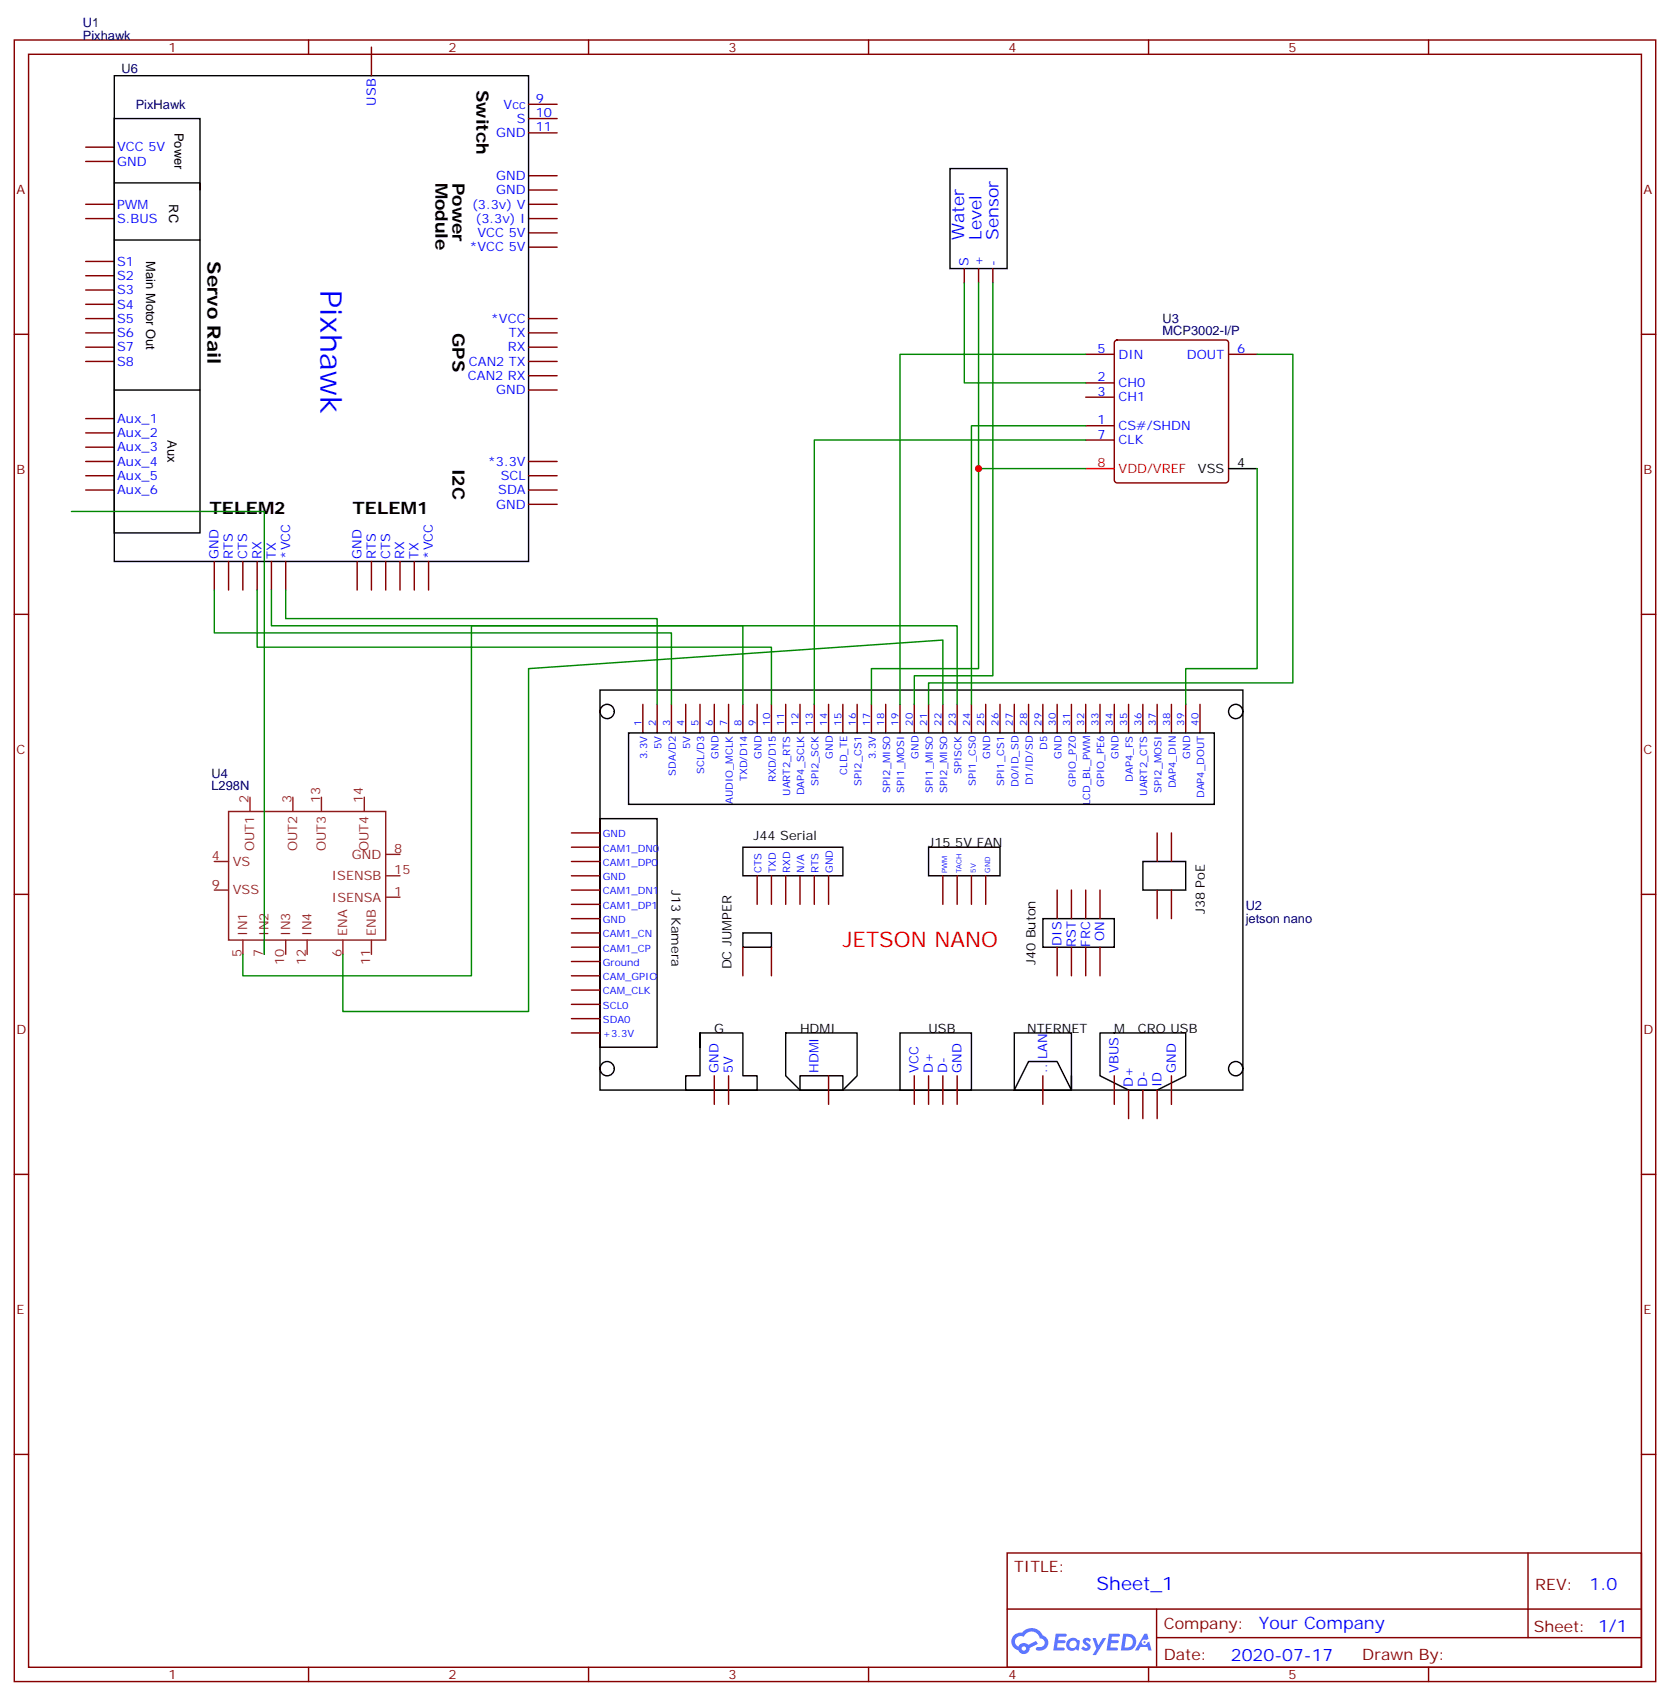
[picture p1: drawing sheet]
<svg xmlns="http://www.w3.org/2000/svg" width="412mm" height="419mm" viewBox="0 0 412 419" stroke-linecap="round" stroke-linejoin="round" font-family="sans-serif">
<g fill="none" stroke="#870000" stroke-width=".35">
<path d="M3.5 9.9h405.4v405.3h-405.4zM7.1 13.4h398.2v398.3h-398.2zM76.2 9.9v3.5M145.3 9.9v3.5M214.5 9.9v3.5M283.6 9.9v3.5M352.8 9.9v3.5M3.5 82.6h3.6M405.3 82.6h3.6M3.5 151.7h3.6M405.3 151.7h3.6M3.5 220.8h3.6"/>
<path d="M405.3 220.8h3.6M3.5 290h3.6M405.3 290h3.6M3.5 359.1h3.6M405.3 359.1h3.6M248.7 383.5h156.6v28.2h-156.6zM248.7 397.3h156.5M285.6 397.3v14.1M377.3 383.5v20.9M76.2 411.7v3.5M145.3 411.7v3.5M214.5 411.7v3.5"/>
<path d="M283.6 411.7v3.5M285.6 404.4h119.6M352.8 411.7v3.5"/>
</g>
<g fill="#5487ff">
<path d="M267.7 404.6a1.22 1.22 0 0 1 1.7 .3l-.4 .6a.47 .47 0 0 0-.3-.4 .47 .47 0 0 0-.5 .2v.1a1.3 1.3 0 0 1 1 1.7 1.39 1.39 0 0 1-2.2 0l.5-.6 .7 .4a.29 .29 0 0 0 .3-.2 .29 .29 0 0 0-.2-.3 1.04 1.04 0 0 1-.6-1.8z"/>
<path d="M260.7 403.4h2.4a.37 .37 0 0 1 .3 .4 .37 .37 0 0 1-.3 .3h-1.7l-.1 .9h1.5l.3 .4-.3 .3h-1.6l-.2 1.1h1.6a.36 .36 0 0 1 .3 .4 .36 .36 0 0 1-.3 .4h-2.5z"/>
<path d="M273.8 403.4h2.4a.37 .37 0 0 1 .4 .4 .37 .37 0 0 1-.4 .3h-1.6l-.2 .9h1.6l.3 .4-.4 .3h-1.6l-.1 1.1h1.5a.36 .36 0 0 1 .4 .4 .36 .36 0 0 1-.4 .3h-2.4z"/>
<path d="M282.6 403.4h.7l.3 1.3-.6 .3a.69 .69 0 0 0-1 .2 .69 .69 0 0 0 .4 1 .69 .69 0 0 0 .9-.6l.5-.3 .6 2.2h-.8l-.2-.8h-1.8l-.5 .8h-.8z"/>
<path d="M269.8 404.5h.8l.6 1.8 1.1-1.8h.9l-2.6 4.2h-.8l.9-1.6z"/>
<path d="M277.4 403.4l-.6 4.2h1.3a2.11 2.11 0 0 0 2.5-2.2 2.11 2.11 0 0 0-2.5-2zM278.1 404.1a1.39 1.39 0 0 1 1.7 1.5 1.39 1.39 0 0 1-1.8 1.2h-.3z"/>
<path d="M263.7 405a1.47 1.47 0 0 0-.1 2.1 1.47 1.47 0 0 0 2.1 .1l.7 .4 .3-2.3-.2-.3h-.4a1.49 1.49 0 0 0-2.4 0zM264.4 405.4a.92 .92 0 0 1 1.5 .5 .92 .92 0 0 1-1.3 1 .9 .9 0 0 1-.2-1.5z"/>
<path d="M250.4 403.8a2.18 2.18 0 0 0 1.1 3.7 1.44 1.44 0 0 0 1.6 .9 1.44 1.44 0 0 0 1.2-1.5l2-1-.5-.7-1.9 1a1.47 1.47 0 0 0-2.4 .4 1.39 1.39 0 0 1-.7-1.9 1.39 1.39 0 0 1 2-.5 2.12 2.12 0 0 1 2.2-1.3 2.12 2.12 0 0 1 1.9 1.7 1.07 1.07 0 0 1 1.1 1 1.07 1.07 0 0 1-1 1.1h-.7a.43 .43 0 0 0-.5 .4 .43 .43 0 0 0 .4 .5 1.98 1.98 0 0 0 2.5-1.3 1.98 1.98 0 0 0-1.2-2.5 2.98 2.98 0 0 0-5.1-.7l-1.1 .1zM252.3 407.1a.55 .55 0 0 1 1.1 0 .55 .55 0 0 1-1.1 0z"/>
<circle cx="282.6" cy="405.5" r=".26"/>
</g>
<g fill="none" stroke="#870000" stroke-width=".35">
<path d="M91.7 11.6v7.1M21.2 36.3h7M21.2 39.9h7M130.5 25.8h7.1M130.5 29.3h7.1M130.5 32.8h7.1M21.2 50.4h7M21.2 54h7M130.5 50.4h7.1M130.5 54h7.1M130.5 57.5h7.1M130.5 46.9h7.1"/>
<path d="M130.5 43.4h7.1M21.2 64.6h7M21.2 68.1h7M21.2 71.6h7M21.2 75.1h7M21.2 78.7h7M130.5 78.7h7.1M130.5 61h7.1M238.1 66.3v3.5M241.7 66.3v3.5M245.2 66.3v3.5M21.2 82.2h7"/>
<path d="M21.2 85.7h7M21.2 89.3h7M130.5 82.2h7.1M130.5 85.7h7.1M130.5 89.3h7.1M130.5 92.8h7.1M130.5 96.3h7.1M268.1 87.5h7.1M268.1 94.5h7.1M268.1 98.1h7.1M275.4 84.2l.5-.2h26.8a.71 .71 0 0 1 .7 .7v33.8a.76 .76 0 0 1-.7 .7h-26.8a.76 .76 0 0 1-.7-.7v-33.8zM303.4 87.5h7"/>
<path d="M21.2 103.4h7M21.2 106.9h7M21.2 110.4h7M21.2 113.9h7M21.2 117.5h7M130.5 113.9h7.1M130.5 117.5h7.1M268.1 105.1h7.1M268.1 108.7h7.1M21.2 121h7M52.9 138.6v7.1M56.4 138.6v7.1"/>
<path d="M60 138.6v7.1M63.5 138.6v7.1M67 138.6v7.1M70.6 138.6v7.1M88.2 138.6v7.1M91.7 138.6v7.1M95.2 138.6v7.1M98.8 138.6v7.1M102.3 138.6v7.1M105.8 138.6v7.1M130.5 121h7.1M130.5 124.5h7.1"/>
<path d="M158.7 173.9v7.1M162.3 173.9v7.1M165.8 173.9v7.1M169.3 173.9v7.1M172.9 173.9v7.1M176.4 173.9v7.1M179.9 173.9v7.1M183.4 173.9v7.1M187 173.9v7.1M190.5 173.9v7.1M194 173.9v7.1M197.6 173.9v7.1"/>
<path d="M201.1 173.9v7.1M204.6 173.9v7.1M208.1 173.9v7.1M211.7 173.9v7.1M215.2 173.9v7.1M218.7 173.9v7.1M222.2 173.9v7.1M225.8 173.9v7.1M229.3 173.9v7.1M232.8 173.9v7.1M236.4 173.9v7.1M239.9 173.9v7.1"/>
<path d="M243.4 173.9v7.1M246.9 173.9v7.1M250.5 173.9v7.1M254 173.9v7.1M257.5 173.9v7.1M261.1 173.9v7.1M264.6 173.9v7.1M268.1 173.9v7.1M271.6 173.9v7.1M275.2 173.9v7.1M278.7 173.9v7.1M282.2 173.9v7.1"/>
<path d="M285.8 173.9v7.1M289.3 173.9v7.1M292.8 173.9v7.1M296.3 173.9v7.1M141.1 205.7h7.1M141.1 209.2h7.1M141.1 212.7h7.1M141.1 216.3h7.1M141.1 219.8h7.1M187 216.3v7M190.5 216.3v7M194 216.3v7"/>
<path d="M197.6 216.3v7M201.1 216.3v7M204.6 216.3v7M232.8 216.3v7M236.4 216.3v7M239.9 216.3v7M243.4 216.3v7M261.1 219.8v7M264.6 219.8v7M268.1 219.8v7M271.6 219.8v7M285.8 205.7v7"/>
<path d="M285.8 219.8v7M289.3 205.7v7M289.3 219.8v7M141.1 223.3h7.1M141.1 226.8h7.1M141.1 230.4h7.1M141.1 233.9h7.1M141.1 237.4h7.1M183.4 233.9v7M190.5 233.9v7M261.1 233.9v7M264.6 233.9v7"/>
<path d="M268.1 233.9v7M271.6 233.9v7M141.1 240.9h7.1M141.1 244.5h7.1M141.1 248h7.1M141.1 251.5h7.1M141.1 255.1h7.1M176.4 265.6v7.1M179.9 265.6v7.1M204.6 265.6v7.1M225.8 265.6v7.1M229.3 265.6v7.1"/>
<path d="M232.8 265.6v7.1M236.4 265.6v7.1M257.5 265.6v7.1M275.2 265.6v7.1M278.7 269.2v7M282.2 269.2v7M285.8 269.2v7M289.3 265.6v7.1"/>
</g>
<g fill="none" stroke="#000" stroke-width=".35">
<path d="M28.2 18.7h102.3v119.9h-102.3zM28.2 29.3h21.2v102.3h-21.2zM28.2 45.2h21.2v1.7M28.2 59.3h21.2M234.6 41.6h14.1v24.7h-14.1zM28.2 96.3h21.2M303.4 115.7h7M148.2 170.4h158.7v98.8h-158.7zM155.2 181h144.7v17.6h-144.7zM148.2 202.1h14.1v56.5h-14.1zM183.4 209.2h24.7v7.1h-24.7zM229.3 209.2h17.6v7.1h-17.6z"/>
<path d="M282.2 212.7h10.6v7.1h-10.6zM183.4 230.4h7.1v3.5h-7.1zM257.5 226.8h17.7v7.1h-17.7zM172.9 255.1v10.5h-3.6v3.6h17.7v-3.6h-3.6v-10.5h-10.5v3.5M194 255.1h17.7v10.5l-3.6 3.6h-10.5l-3.6-3.6zM222.2 255.1h17.7v14.1h-17.7zM250.5 255.1h14.1v14.1h-14.1zM271.6 255.1h21.2v10.5l-7 3.6h-7.1l-7.1-3.6zM197.6 269.2v-3.6h10.5v3.6M264.6 265.6v3.6l-3.5-7.1h-7.1l-3.5 7.1"/>
<circle cx="149.9" cy="175.7" r="1.76"/>
<circle cx="305.2" cy="175.7" r="1.76"/>
<circle cx="149.9" cy="263.9" r="1.76"/>
<circle cx="305.2" cy="263.9" r="1.76"/>
</g>
<g fill="none" stroke="#008700" stroke-width=".35">
<path d="M238.1 69.8v24.7h30M241.7 69.8v45.9h26.4M245.2 69.8v97.1h-19.4v7M268.1 87.5h-45.9v86.4M310.4 87.5h8.9v81.1h-90v5.3M241.7 115.7v49.4h-26.5v8.8M268.1 108.7h-67v65.2M268.1 105.1h-28.2v68.8M310.4 115.7v49.4h-17.6v8.8M52.9 145.7v10.6h112.9v17.6M63.5 145.7v14.1h127v14.1M67 145.7v8.8h116.4v19.4"/>
<path d="M70.6 145.7v7.1h91.7v21.1M232.8 173.9v-15.9l-102.3 7.1v84.7h-45.8v-14.1M236.4 173.9v-19.4h-120v86.4h-56.4v-5.2"/>
</g>
<path d="M268.1 115.7h7.1" fill="none" stroke="#f00" stroke-width=".35"/>
<g fill="none" stroke="#8c2424" stroke-width=".35">
<path d="M61.7 196.8v3.6M72.3 196.8v3.6M79.4 196.8v3.6M90 196.8v3.6M52.9 212.7h3.5M52.9 219.8h3.5M56.4 200.4h38.8v31.7h-38.8zM95.2 211h3.6M95.2 216.3h3.6M60 232.1v3.6M65.3 232.1v3.6M70.6 232.1v3.6"/>
<path d="M75.8 232.1v3.6M84.7 232.1v3.6M91.7 232.1v3.6M95.2 221.5h3.6"/>
</g>
<circle cx="241.7" cy="115.7" r=".88" fill="#c00"/>
<path d="M17.6 126.3h47.7v109.4" fill="none" stroke="#008700" stroke-width=".35"/>
<text font-size="7.4" fill="#00f" x="79.1" y="71.6" transform="rotate(90 79.1 71.6)">Pixhawk</text>
<text font-size="5.3" fill="#f00" x="208.1" y="233.9">JETSON NANO</text>
<text font-size="4.6" x="51.2" y="64.6" transform="rotate(90 51.2 64.6)">Servo Rail</text>
<text font-size="4.6" fill="#00f" x="270.8" y="392.5">Sheet_1</text>
<g font-size="4.2">
<text x="117.7" y="22.2" transform="rotate(90 117.7 22.2)">Switch</text>
<text x="107.5" y="45.2" transform="rotate(90 107.5 45.2)">Module</text>
<text x="111.7" y="45.2" transform="rotate(90 111.7 45.2)">Power</text>
<text x="111.7" y="82.2" transform="rotate(90 111.7 82.2)">GPS</text>
<text x="111.8" y="115.7" transform="rotate(90 111.8 115.7)">I2C</text>
<text x="51.7" y="126.8">TELEM2</text>
<text x="87" y="126.8">TELEM1</text>
</g>
<g font-size="4.2" fill="#00f">
<text x="238.1" y="59.3" transform="rotate(-90 238.1 59.3)">Water</text>
<text x="242.4" y="59.3" transform="rotate(-90 242.4 59.3)">Level</text>
<text x="246.6" y="59.3" transform="rotate(-90 246.6 59.3)">Sensor</text>
<text x="392.5" y="392.7">1.0</text>
<text x="310.9" y="402.3">Your Company</text>
<text x="304" y="410.1">2020-07-17</text>
</g>
<g font-size="3.9" fill="#800">
<text x="250.5" y="388.1">TITLE:</text>
<text x="379.1" y="392.7">REV:</text>
<text x="287.4" y="402.3">Company:</text>
<text x="378.7" y="402.9">Sheet: 1/1</text>
<text x="287.4" y="409.9">Date:</text>
<text x="336.4" y="410">Drawn By:</text>
</g>
<g font-size="3.2" fill="#000080">
<text x="20.5" y="9.9">Pixhawk</text>
<text x="20.5" y="6.7">U1</text>
<text x="30" y="18">U6</text>
<text x="33.5" y="26.8">PixHawk</text>
<text x="287.1" y="82.7">MCP3002-I/P</text>
<text x="287.1" y="79.7">U3</text>
<text x="52.2" y="195.1">L298N</text>
<text x="52.2" y="192">U4</text>
<text x="307.6" y="224.8">U2</text>
<text x="307.6" y="228">jetson nano</text>
</g>
<g font-size="3.2" fill="#800">
<text x="41.6" y="12.9">1</text>
<text x="110.8" y="12.9">2</text>
<text x="179.9" y="12.9">3</text>
<text x="249.1" y="12.9">4</text>
<text x="318.2" y="12.9">5</text>
<text x="4.1" y="48">A</text>
<text x="405.9" y="48">A</text>
<text x="4.1" y="117.1">B</text>
<text x="405.9" y="117.1">B</text>
<text x="4.1" y="186.3">C</text>
<text x="405.9" y="186.3">C</text>
<text x="4.1" y="255.4">D</text>
<text x="405.9" y="255.4">D</text>
<text x="4.1" y="324.6">E</text>
<text x="405.9" y="324.6">E</text>
<text x="41.6" y="414.7">1</text>
<text x="110.8" y="414.7">2</text>
<text x="179.9" y="414.7">3</text>
<text x="249.1" y="414.7">4</text>
<text x="318.2" y="414.7">5</text>
</g>
<g font-size="3.2" fill="#00f">
<text x="92.8" y="26.1" transform="rotate(-90 92.8 26.1)">USB</text>
<text x="124.4" y="26.8">Vcc</text>
<text x="132.3" y="25.4">9</text>
<text x="132.3" y="28.9">10</text>
<text x="122.5" y="33.9">GND</text>
<text x="127.7" y="30.3">S</text>
<text x="132.3" y="32.5">11</text>
<text x="28.9" y="37.4">VCC 5V</text>
<text x="28.9" y="40.9">GND</text>
<text x="122.5" y="48">GND</text>
<text x="122.5" y="44.4">GND</text>
<text x="28.9" y="51.5">PWM</text>
<text x="116.6" y="51.5">(3.3v) V</text>
<text x="28.9" y="55">S.BUS</text>
<text x="117.4" y="55">(3.3v) I</text>
<text x="117.9" y="58.6">VCC 5V</text>
<text x="28.9" y="65.6">S1</text>
<text x="115.9" y="62.1">*VCC 5V</text>
<text x="239.2" y="65.6" transform="rotate(-90 239.2 65.6)">S</text>
<text x="242.7" y="65.6" transform="rotate(-90 242.7 65.6)">+</text>
<text x="246.2" y="65.6" transform="rotate(-90 246.2 65.6)">-</text>
<text x="28.9" y="69.1">S2</text>
<text x="28.9" y="72.7">S3</text>
<text x="28.9" y="76.2">S4</text>
<text x="28.9" y="79.7">S5</text>
<text x="28.9" y="83.3">S6</text>
<text x="121.2" y="79.7">*VCC</text>
<text x="125.7" y="83.3">TX</text>
<text x="28.9" y="86.8">S7</text>
<text x="125.4" y="86.8">RX</text>
<text x="271" y="87.1">5</text>
<text x="276.2" y="88.5">DIN</text>
<text x="293.1" y="88.5">DOUT</text>
<text x="305.5" y="87.1">6</text>
<text x="28.9" y="90.3">S8</text>
<text x="115.5" y="93.8">CAN2 RX</text>
<text x="115.8" y="90.3">CAN2 TX</text>
<text x="271" y="94.2">2</text>
<text x="276.2" y="95.6">CH0</text>
<text x="122.5" y="97.4">GND</text>
<text x="271" y="97.7">3</text>
<text x="276.2" y="99.1">CH1</text>
<text x="28.9" y="104.4">Aux_1</text>
<text x="28.9" y="107.9">Aux_2</text>
<text x="271" y="104.8">1</text>
<text x="276.2" y="106.2">CS#/SHDN</text>
<text x="28.9" y="111.5">Aux_3</text>
<text x="271" y="108.3">7</text>
<text x="276.2" y="109.7">CLK</text>
<text x="28.9" y="115">Aux_4</text>
<text x="28.9" y="118.5">Aux_5</text>
<text x="120.5" y="115">*3.3V</text>
<text x="123.7" y="118.5">SCL</text>
<text x="28.9" y="122.1">Aux_6</text>
<text x="122.5" y="125.6">GND</text>
<text x="123" y="122.1">SDA</text>
<text x="54" y="137.9" transform="rotate(-90 54 137.9)">GND</text>
<text x="57.5" y="137.9" transform="rotate(-90 57.5 137.9)">RTS</text>
<text x="61" y="137.9" transform="rotate(-90 61 137.9)">CTS</text>
<text x="64.6" y="137.9" transform="rotate(-90 64.6 137.9)">RX</text>
<text x="68.1" y="137.9" transform="rotate(-90 68.1 137.9)">TX</text>
<text x="71.6" y="137.9" transform="rotate(-90 71.6 137.9)">*VCC</text>
<text x="89.3" y="137.9" transform="rotate(-90 89.3 137.9)">GND</text>
<text x="92.8" y="137.9" transform="rotate(-90 92.8 137.9)">RTS</text>
<text x="96.3" y="137.9" transform="rotate(-90 96.3 137.9)">CTS</text>
<text x="99.8" y="137.9" transform="rotate(-90 99.8 137.9)">RX</text>
<text x="103.4" y="137.9" transform="rotate(-90 103.4 137.9)">TX</text>
<text x="106.9" y="137.9" transform="rotate(-90 106.9 137.9)">*VCC</text>
<text x="262.1" y="233.5" transform="rotate(-90 262.1 233.5)">DIS</text>
<text x="265.6" y="233.9" transform="rotate(-90 265.6 233.9)">RST</text>
<text x="269.2" y="233.8" transform="rotate(-90 269.2 233.8)">FRC</text>
<text x="272.7" y="232.4" transform="rotate(-90 272.7 232.4)">ON</text>
<text x="177.4" y="264.9" transform="rotate(-90 177.4 264.9)">GND</text>
<text x="181" y="264.9" transform="rotate(-90 181 264.9)">5V</text>
<text x="202.1" y="264.9" transform="rotate(-90 202.1 264.9)">HDMI</text>
<text x="226.8" y="264.9" transform="rotate(-90 226.8 264.9)">VCC</text>
<text x="230.4" y="264.9" transform="rotate(-90 230.4 264.9)">D+</text>
<text x="233.9" y="264.9" transform="rotate(-90 233.9 264.9)">D-</text>
<text x="237.4" y="264.9" transform="rotate(-90 237.4 264.9)">GND</text>
<text x="258.6" y="264.9" transform="rotate(-90 258.6 264.9)">.. LAN</text>
<text x="276.2" y="264.9" transform="rotate(-90 276.2 264.9)">VBUS</text>
<text x="279.8" y="268.5" transform="rotate(-90 279.8 268.5)">D+</text>
<text x="283.3" y="268.5" transform="rotate(-90 283.3 268.5)">D-</text>
<text x="286.8" y="268.5" transform="rotate(-90 286.8 268.5)">ID</text>
<text x="290.3" y="264.9" transform="rotate(-90 290.3 264.9)">GND</text>
</g>
<g font-size="3.2">
<text x="43.1" y="32.8" transform="rotate(90 43.1 32.8)">Power</text>
<text x="41.7" y="50.4" transform="rotate(90 41.7 50.4)">RC</text>
<text x="36.1" y="64.6" transform="rotate(90 36.1 64.6)">Main Motor Out</text>
<text x="41.4" y="108.7" transform="rotate(90 41.4 108.7)">Aux</text>
<text x="295.8" y="116.8">VSS</text>
<text x="305.5" y="115.4">4</text>
<text x="186.1" y="207.4">J44 Serial</text>
<text x="229.3" y="209.2">J15 5V FAN</text>
<text x="165.8" y="219.8" transform="rotate(90 165.8 219.8)">J13 Kamera</text>
<text x="297.5" y="225.7" transform="rotate(-90 297.5 225.7)">J38 PoE</text>
<text x="180.6" y="239.4" transform="rotate(-90 180.6 239.4)">DC JUMPER</text>
<text x="255.7" y="238.3" transform="rotate(-90 255.7 238.3)">J40 Buton</text>
<text x="176.4" y="255.1">G</text>
<text x="197.6" y="255.1">HDMI</text>
<text x="229.3" y="255.1">USB</text>
<text x="253.6" y="255.1">NTERNET</text>
<text x="275.2" y="255.1">M</text>
<text x="281" y="255.1">CRO USB</text>
</g>
<g font-size="3.2" fill="#f00">
<text x="271" y="115.4">8</text>
<text x="276.2" y="116.8">VDD/VREF</text>
</g>
<g font-size="3.2" fill="#8d2323">
<text x="61.4" y="198.3" transform="rotate(-90 61.4 198.3)">2</text>
<text x="72" y="198.3" transform="rotate(-90 72 198.3)">3</text>
<text x="79" y="198.3" transform="rotate(-90 79 198.3)">13</text>
<text x="89.6" y="198.3" transform="rotate(-90 89.6 198.3)">14</text>
<text x="52.3" y="212.4">4</text>
<text x="57.5" y="213.8">VS</text>
<text x="62.8" y="210.2" transform="rotate(-90 62.8 210.2)">OUT1</text>
<text x="73.4" y="210.2" transform="rotate(-90 73.4 210.2)">OUT2</text>
<text x="80.4" y="210.2" transform="rotate(-90 80.4 210.2)">OUT3</text>
<text x="86.9" y="212">GND</text>
<text x="91" y="210.2" transform="rotate(-90 91 210.2)">OUT4</text>
<text x="97.4" y="210.6">8</text>
<text x="97.4" y="215.9">15</text>
<text x="52.3" y="219.4">9</text>
<text x="57.5" y="220.8">VSS</text>
<text x="82" y="217.3">ISENSB</text>
<text x="97.4" y="221.2">1</text>
<text x="82" y="222.6">ISENSA</text>
<text x="61" y="231.1" transform="rotate(-90 61 231.1)">IN1</text>
<text x="66.3" y="231.1" transform="rotate(-90 66.3 231.1)">IN2</text>
<text x="71.6" y="231.1" transform="rotate(-90 71.6 231.1)">IN3</text>
<text x="76.9" y="231.1" transform="rotate(-90 76.9 231.1)">IN4</text>
<text x="85.7" y="231.1" transform="rotate(-90 85.7 231.1)">ENA</text>
<text x="92.8" y="231.1" transform="rotate(-90 92.8 231.1)">ENB</text>
<text x="59.6" y="236.3" transform="rotate(-90 59.6 236.3)">5</text>
<text x="64.9" y="236.3" transform="rotate(-90 64.9 236.3)">7</text>
<text x="70.2" y="238.3" transform="rotate(-90 70.2 238.3)">10</text>
<text x="75.5" y="238.3" transform="rotate(-90 75.5 238.3)">12</text>
<text x="84.3" y="236.3" transform="rotate(-90 84.3 236.3)">6</text>
<text x="91.4" y="238.3" transform="rotate(-90 91.4 238.3)">11</text>
</g>
<g font-size="2.5" fill="#00f">
<text x="158.4" y="179.2" transform="rotate(-90 158.4 179.2)">1</text>
<text x="161.9" y="179.2" transform="rotate(-90 161.9 179.2)">2</text>
<text x="165.5" y="179.2" transform="rotate(-90 165.5 179.2)">3</text>
<text x="169" y="179.2" transform="rotate(-90 169 179.2)">4</text>
<text x="172.5" y="179.2" transform="rotate(-90 172.5 179.2)">5</text>
<text x="176" y="179.2" transform="rotate(-90 176 179.2)">6</text>
<text x="179.6" y="179.2" transform="rotate(-90 179.6 179.2)">7</text>
<text x="183.1" y="179.2" transform="rotate(-90 183.1 179.2)">8</text>
<text x="186.6" y="179.2" transform="rotate(-90 186.6 179.2)">9</text>
<text x="190.1" y="179.2" transform="rotate(-90 190.1 179.2)">10</text>
<text x="193.7" y="179.2" transform="rotate(-90 193.7 179.2)">11</text>
<text x="197.2" y="179.2" transform="rotate(-90 197.2 179.2)">12</text>
<text x="200.7" y="179.2" transform="rotate(-90 200.7 179.2)">13</text>
<text x="204.3" y="179.2" transform="rotate(-90 204.3 179.2)">14</text>
<text x="207.8" y="179.2" transform="rotate(-90 207.8 179.2)">15</text>
<text x="211.3" y="179.2" transform="rotate(-90 211.3 179.2)">16</text>
<text x="214.8" y="179.2" transform="rotate(-90 214.8 179.2)">17</text>
<text x="218.4" y="179.2" transform="rotate(-90 218.4 179.2)">18</text>
<text x="221.9" y="179.2" transform="rotate(-90 221.9 179.2)">19</text>
<text x="225.4" y="179.2" transform="rotate(-90 225.4 179.2)">20</text>
<text x="229" y="179.2" transform="rotate(-90 229 179.2)">21</text>
<text x="232.5" y="179.2" transform="rotate(-90 232.5 179.2)">22</text>
<text x="236" y="179.2" transform="rotate(-90 236 179.2)">23</text>
<text x="239.5" y="179.2" transform="rotate(-90 239.5 179.2)">24</text>
<text x="243.1" y="179.2" transform="rotate(-90 243.1 179.2)">25</text>
<text x="246.6" y="179.2" transform="rotate(-90 246.6 179.2)">26</text>
<text x="250.1" y="179.2" transform="rotate(-90 250.1 179.2)">27</text>
<text x="253.6" y="179.2" transform="rotate(-90 253.6 179.2)">28</text>
<text x="257.2" y="179.2" transform="rotate(-90 257.2 179.2)">29</text>
<text x="260.7" y="179.2" transform="rotate(-90 260.7 179.2)">30</text>
<text x="264.2" y="179.2" transform="rotate(-90 264.2 179.2)">31</text>
<text x="267.8" y="179.2" transform="rotate(-90 267.8 179.2)">32</text>
<text x="271.3" y="179.2" transform="rotate(-90 271.3 179.2)">33</text>
<text x="274.8" y="179.2" transform="rotate(-90 274.8 179.2)">34</text>
<text x="278.3" y="179.2" transform="rotate(-90 278.3 179.2)">35</text>
<text x="281.9" y="179.2" transform="rotate(-90 281.9 179.2)">36</text>
<text x="285.4" y="179.2" transform="rotate(-90 285.4 179.2)">37</text>
<text x="288.9" y="179.2" transform="rotate(-90 288.9 179.2)">38</text>
<text x="292.5" y="179.2" transform="rotate(-90 292.5 179.2)">39</text>
<text x="296" y="179.2" transform="rotate(-90 296 179.2)">40</text>
<text x="163.3" y="184.9" transform="rotate(-90 163.3 184.9)">5V</text>
<text x="170.4" y="184.9" transform="rotate(-90 170.4 184.9)">5V</text>
<text x="258.6" y="185.2" transform="rotate(-90 258.6 185.2)">D5</text>
<text x="159.8" y="187.4" transform="rotate(-90 159.8 187.4)">3.3V</text>
<text x="166.9" y="191.5" transform="rotate(-90 166.9 191.5)">SDA/D2</text>
<text x="173.9" y="191.1" transform="rotate(-90 173.9 191.1)">SCL/D3</text>
<text x="177.4" y="187.3" transform="rotate(-90 177.4 187.3)">GND</text>
<text x="188" y="187.3" transform="rotate(-90 188 187.3)">GND</text>
<text x="205.7" y="187.3" transform="rotate(-90 205.7 187.3)">GND</text>
<text x="209.2" y="191.3" transform="rotate(-90 209.2 191.3)">CLD_TE</text>
<text x="216.3" y="187.4" transform="rotate(-90 216.3 187.4)">3.3V</text>
<text x="226.8" y="187.3" transform="rotate(-90 226.8 187.3)">GND</text>
<text x="237.4" y="191" transform="rotate(-90 237.4 191)">SPISCK</text>
<text x="244.5" y="187.3" transform="rotate(-90 244.5 187.3)">GND</text>
<text x="262.1" y="187.3" transform="rotate(-90 262.1 187.3)">GND</text>
<text x="276.2" y="187.3" transform="rotate(-90 276.2 187.3)">GND</text>
<text x="293.9" y="187.3" transform="rotate(-90 293.9 187.3)">GND</text>
<text x="184.5" y="193" transform="rotate(-90 184.5 193)">TXD/D14</text>
<text x="191.6" y="193.1" transform="rotate(-90 191.6 193.1)">RXD/D15</text>
<text x="195.1" y="196.5" transform="rotate(-90 195.1 196.5)">UART2_RTS</text>
<text x="198.6" y="196.4" transform="rotate(-90 198.6 196.4)">DAP4_SCLK</text>
<text x="202.1" y="194.1" transform="rotate(-90 202.1 194.1)">SPI2_SCK</text>
<text x="212.7" y="194" transform="rotate(-90 212.7 194)">SPI2_CS1</text>
<text x="219.8" y="195.8" transform="rotate(-90 219.8 195.8)">SPI2_MISO</text>
<text x="223.3" y="195.8" transform="rotate(-90 223.3 195.8)">SPI1_MOSI</text>
<text x="230.4" y="195.8" transform="rotate(-90 230.4 195.8)">SPI1_MISO</text>
<text x="233.9" y="195.8" transform="rotate(-90 233.9 195.8)">SPI2_MISO</text>
<text x="240.9" y="194" transform="rotate(-90 240.9 194)">SPI1_CS0</text>
<text x="248" y="194" transform="rotate(-90 248 194)">SPI1_CS1</text>
<text x="251.5" y="194.4" transform="rotate(-90 251.5 194.4)">D0/ID_SD</text>
<text x="255.1" y="193.9" transform="rotate(-90 255.1 193.9)">D1/ID/SD</text>
<text x="265.6" y="194.4" transform="rotate(-90 265.6 194.4)">GPIO_PZ0</text>
<text x="272.7" y="194.3" transform="rotate(-90 272.7 194.3)">GPIO_PE6</text>
<text x="279.8" y="193" transform="rotate(-90 279.8 193)">DAP4_FS</text>
<text x="283.3" y="196.5" transform="rotate(-90 283.3 196.5)">UART2_CTS</text>
<text x="286.8" y="195.8" transform="rotate(-90 286.8 195.8)">SPI2_MOSI</text>
<text x="290.3" y="194.7" transform="rotate(-90 290.3 194.7)">DAP4_DIN</text>
<text x="297.4" y="197.1" transform="rotate(-90 297.4 197.1)">DAP4_DOUT</text>
<text x="181" y="198.5" transform="rotate(-90 181 198.5)">AUDIO_MCLK</text>
<text x="269.2" y="198.9" transform="rotate(-90 269.2 198.9)">LCD_BL_PWM</text>
<text x="148.9" y="206.7">GND</text>
<text x="148.9" y="210.3">CAM1_DN0</text>
<text x="148.9" y="213.8">CAM1_DP0</text>
<text x="188" y="215.5" transform="rotate(-90 188 215.5)">CTS</text>
<text x="191.6" y="215.5" transform="rotate(-90 191.6 215.5)">TXD</text>
<text x="195.1" y="215.5" transform="rotate(-90 195.1 215.5)">RXD</text>
<text x="198.6" y="215.5" transform="rotate(-90 198.6 215.5)">N/A</text>
<text x="202.1" y="215.5" transform="rotate(-90 202.1 215.5)">RTS</text>
<text x="205.7" y="215.5" transform="rotate(-90 205.7 215.5)">GND</text>
<text x="148.9" y="217.3">GND</text>
<text x="148.9" y="220.8">CAM1_DN1</text>
<text x="148.9" y="224.4">CAM1_DP1</text>
<text x="148.9" y="227.9">GND</text>
<text x="148.9" y="231.4">CAM1_CN</text>
<text x="148.9" y="234.9">CAM1_CP</text>
<text x="148.9" y="238.5">Ground</text>
<text x="148.9" y="242">CAM_GPIO</text>
<text x="148.9" y="245.5">CAM_CLK</text>
<text x="148.9" y="249.1">SCL0</text>
<text x="148.9" y="252.6">SDA0</text>
<text x="148.9" y="256.1">+3.3V</text>
</g>
<g font-size="1.8" fill="#00f">
<text x="233.9" y="215.5" transform="rotate(-90 233.9 215.5)">PWM</text>
<text x="237.4" y="215.5" transform="rotate(-90 237.4 215.5)">TACH</text>
<text x="240.9" y="215.5" transform="rotate(-90 240.9 215.5)">5V</text>
<text x="244.5" y="215.5" transform="rotate(-90 244.5 215.5)">GND</text>
</g>
</svg>
